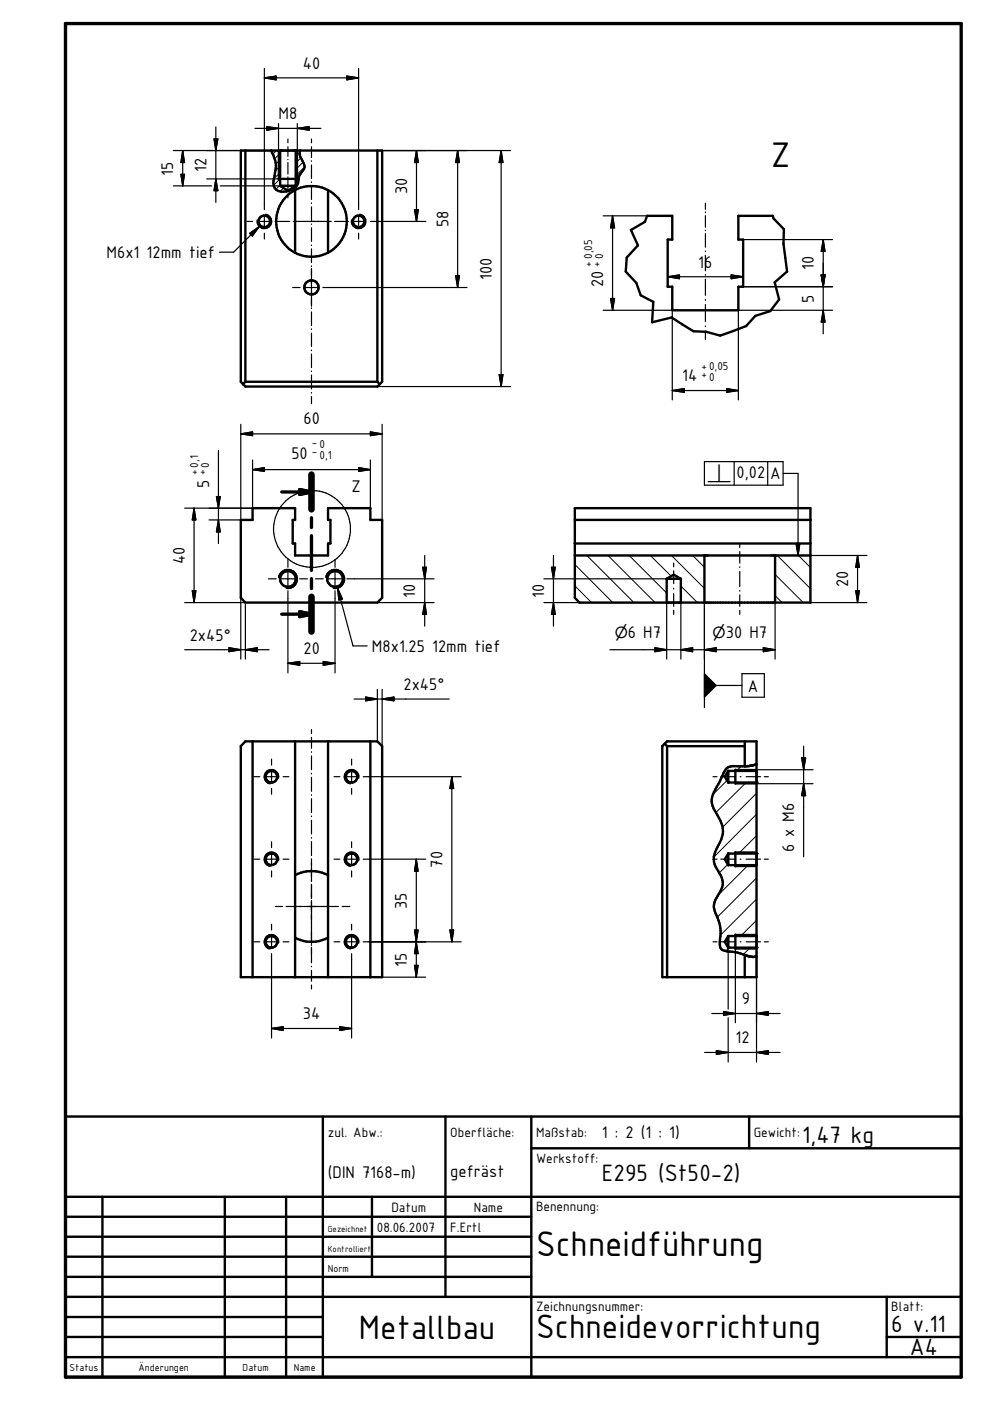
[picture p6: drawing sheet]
<svg xmlns="http://www.w3.org/2000/svg" width="210mm" height="297mm" viewBox="0 0 210 297" stroke-linecap="round" stroke-linejoin="round" font-family="sans-serif">
<g fill="none" stroke="#000" stroke-width=".51">
<path d="M51.1 31.9h29.9v49l-1 1.1h-28l-.9-1.1zM52 31.9v49M57.5 31.9a6.5 6.5 0 0 1 .7 5.4l-.1 .5a2.05 2.05 0 0 0 .3 2.3 2.05 2.05 0 0 0 2.3 .5 2.75 2.75 0 0 0 2.7-3.1l.1-.4 .8-1a1.14 1.14 0 0 0 .1-1.5 3.4 3.4 0 0 1-.8-2.7M59.1 37.9h3.9M59.4 31.9v7.5M59.4 39.4l1.6 1 1.7-1M59.4 39.4h3.3M62.7 31.9v7.5M80 31.9v49M62.6 40.3v13.3M69.6 40.3v13.3M133.8 48.8l2.9-1.8 .5-1.2h5.3v5h-.9v10h.9v5h14v-5h1.1v-10h-1.1v-5h7.3l.2 .6 2.2 2.2-.1 3.1 .8 5.9-2.6 2.3 .9 3.6-1.9 2.5-3.2 1-1.9 2.1-5.5 2.1-2.9-.8-2.8-.2-4.6-2.9-4.1 1 .2-4.3-2.7-1.4-.9-2.6-2.2-2.4 .2-3 2.4-2.6z"/>
<path d="M52 80.9l-.5 .5M52 80.9h28M80 80.9l.5 .5M53.6 107.7h9v2.5h-.5v5h.5v2.6h7v-2.6h.5v-5h-.5v-2.5h8.9v2.5h2.5v16.5l-1 1.1h-28l-.9-1.1v-16.5h2.5zM121.9 107.7h49.9v20.1h-48.9l-1-1.1zM121.9 110.2h49.9M121.9 115.2h49.9M121.9 117.8h49.9M149.4 117.8v10M164.3 117.8v10M141.4 122.7l1.4-.9 1.6 .9M141.4 122.7v5.1"/>
<path d="M141.4 122.7h3M144.4 122.7v5.1M52 157.2h28l1 1v49h-29.9v-49zM53.6 157.2v50M62.6 157.2v50M69.6 157.2v50M78.5 157.2v50M140.4 158.2l1-1h19v50h-20zM140.9 157.7l.5 .5M141.4 158.2v49M141.4 158.2h16.5M157.9 157.2v5.3"/>
<path d="M154.4 165.9h6M154.4 163.4l-.7 1.3 .7 1.2M154.4 163.4h6M154.4 163.4v2.5M155.9 163.2v3M160.4 162.1l-1.6 .3h-2.7a2.49 2.49 0 0 0-2.9 2.1l-.9 1.7a5 5 0 0 0-1.2 4.7l1 2a5.4 5.4 0 0 1 0 6.7 4.2 4.2 0 0 0 .2 5.1 3.8 3.8 0 0 1 .4 4.4l-.3 .4a4 4 0 0 0-.3 5.1 8.4 8.4 0 0 1 .5 5.1 1.54 1.54 0 0 0 1.6 2l2.2 .3 1.5 .5M62.6 185.5a7.6 7.6 0 0 1 7 0M62.6 198.8a7.2 7.2 0 0 0 7 0M154.4 181h6M154.4 198.5l-.7 1.2 .7 1.2M154.4 198.5h6M154.4 183.4h6"/>
<path d="M154.4 181l-.7 1.2 .7 1.2M154.4 181v2.4M154.4 198.5v2.4M155.9 180.7v3M155.9 198.2v3M154.4 200.9h6M157.9 202.5h.2a3.5 3.5 0 0 0 2.3 .3M157.9 202.5v4.7M13.9 236.7h189.9v55.3h-189.9zM68.5 236.7v55.3M94.4 236.7v38.3M112.6 236.7v55.3"/>
<path d="M158.8 236.7v6.8M13.9 258h98.7M13.9 253.7h189.9M21.7 253.7v38.3M47.7 253.7v38.3M60.7 253.7v38.3M78.9 253.7v17M112.6 243.5h91.2M13.9 262.2h98.7M13.9 266.4h98.7M13.9 270.7h98.7M13.9 275h189.9"/>
<path d="M13.9 279.2h54.6M188 275v12.7M13.9 283.5h54.6M13.9 287.7h189.9M188 283.5h15.8"/>
<circle cx="56" cy="46.9" r="1.23"/>
<circle cx="66" cy="46.9" r="7.5"/>
<circle cx="76" cy="47" r="1.23"/>
<circle cx="66" cy="60.9" r="1.5"/>
<circle cx="61" cy="122.7" r="1.67"/>
<circle cx="71" cy="122.8" r="1.67"/>
<circle cx="57.5" cy="164.7" r="1.22"/>
<circle cx="74.6" cy="164.7" r="1.23"/>
<circle cx="57.5" cy="182.2" r="1.24"/>
<circle cx="57.5" cy="199.7" r="1.23"/>
<circle cx="74.5" cy="199.7" r="1.24"/>
<circle cx="74.6" cy="182.2" r="1.23"/>
</g>
<g fill="none" stroke="#000" stroke-width=".35">
<path d="M59.1 31.9v6M63 31.9v6M56.3 45.5a1.49 1.49 0 0 1 1.2 1.7 1.49 1.49 0 0 1-1.7 1.2 1.49 1.49 0 0 1-1.2-1.7M76.3 45.5a1.5 1.5 0 0 1 1.2 1.7 1.5 1.5 0 0 1-1.8 1.2 1.5 1.5 0 0 1-1.2-1.7M59.1 122.4a1.99 1.99 0 0 1 2.3-1.6 1.99 1.99 0 0 1 1.6 2.3 1.99 1.99 0 0 1-2.3 1.6M69.1 122.4a1.99 1.99 0 0 1 2.3-1.6 1.99 1.99 0 0 1 1.6 2.3 1.99 1.99 0 0 1-2.3 1.6M59 165a1.5 1.5 0 0 0-1.2-1.8 1.5 1.5 0 0 0-1.7 1.2 1.5 1.5 0 0 0 1.2 1.8M76 165a1.51 1.51 0 0 0-1.2-1.8 1.51 1.51 0 0 0-1.7 1.2 1.51 1.51 0 0 0 1.2 1.8M155.9 163.2h4.5M155.9 166.2h4.5M59 199.9a1.5 1.5 0 0 0-1.2-1.7 1.5 1.5 0 0 0-1.7 1.2 1.5 1.5 0 0 0 1.2 1.8M59 182.5a1.5 1.5 0 0 0-1.2-1.8 1.5 1.5 0 0 0-1.7 1.3 1.5 1.5 0 0 0 1.2 1.7"/>
<path d="M76 199.9a1.51 1.51 0 0 0-1.2-1.7 1.51 1.51 0 0 0-1.7 1.2 1.51 1.51 0 0 0 1.2 1.8M76 182.5a1.51 1.51 0 0 0-1.2-1.8 1.51 1.51 0 0 0-1.7 1.2 1.51 1.51 0 0 0 1.2 1.8M155.9 198.2h4.5M155.9 183.7h4.5M155.9 180.7h4.5M155.9 201.2h4.5"/>
</g>
<g fill="#000">
<circle cx="59.4" cy="39.4" r=".25"/>
<circle cx="59.4" cy="31.9" r=".25"/>
<circle cx="62.7" cy="31.9" r=".25"/>
<circle cx="62.7" cy="39.4" r=".25"/>
<circle cx="164.3" cy="117.8" r=".25"/>
<circle cx="154.4" cy="165.9" r=".25"/>
<circle cx="160.4" cy="165.9" r=".25"/>
<circle cx="154.4" cy="181" r=".25"/>
<circle cx="160.4" cy="181" r=".25"/>
<circle cx="154.4" cy="200.9" r=".25"/>
<circle cx="160.4" cy="200.9" r=".25"/>
</g>
<path d="M13.9 5h189.9v287h-189.9zM59.7 104.3h6.3M63.5 103.8l2.5 .5-2.5 .5zM66 100.6v7.4M66 109.8v2M66 113.6v7.3M59.7 130.2h6.3M63.5 129.7l2.5 .5-2.5 .5zM66 122.7v2.1M66 126.5v7.4" fill="none" stroke="#000" stroke-width=".71"/>
<path d="M66 100.6v7.4M66 126.5v7.4" fill="none" stroke="#000" stroke-width="1.4"/>
<g fill="#000">
<path d="M56 16.5l2.5-.4v.8zM73.5 16.1l2.5 .4-2.5 .4zM38.4 37h.7l-.4 2.4zM38.7 31.9l.4 2.6h-.7zM45.4 29.5h.8l-.4 2.4zM56.6 26.8l2.5 .4-2.5 .4zM63 27.2l2.5-.4v.8zM88.3 31.9l.4 2.6h-.8zM97 31.9l.4 2.6h-.8zM106.3 31.9l.3 2.6h-.8zM45.8 37.9l.4 2.5h-.8zM52.9 49.5l2.1-1.5-1.5 2z"/>
<path d="M87.9 44.4h.8l-.4 2.5zM96.6 58.4h.8l-.4 2.6zM129.9 45.8l.4 2.5h-.8zM141.6 58.7l2.5-.4v.8zM155 58.3l2.6 .4-2.6 .4zM174.1 58.3h.8l-.4 2.5zM174.5 50.8l.4 2.5h-.8zM105.8 79.4h.8l-.3 2.6zM129.5 63.3h.8l-.4 2.5zM174.5 65.8l.4 2.5h-.8zM51.1 92l2.5-.4v.8zM53.6 99.6l2.4-.5v.8z"/>
<path d="M76 99.1l2.5 .5-2.5 .3zM78.5 91.6l2.5 .4-2.5 .4zM142.5 82.8l2.6-.4v.8zM154.1 82.4l2.4 .4-2.4 .4zM41.1 107.7l.4 2.5h-.7zM45.9 105.3h.8l-.4 2.4zM46.3 110.2l.4 2.6h-.8zM63.5 103.8l2.5 .5-2.5 .5zM168.8 115.2h.8l-.4 2.6zM40.8 125.3h.7l-.4 2.5zM48.6 137.3l2.5 .5-2.5 .4zM52 137.8l2.6-.5v.9z"/>
<path d="M63.5 129.7l2.5 .5-2.5 .5zM71.6 124.7l1 2.3-.8 .2zM89.6 120.3h.8l-.4 2.4zM90 127.8l.4 2.5h-.8zM116.9 120.3h.8l-.4 2.4zM117.3 127.8l.4 2.5h-.8zM138.9 137.3l2.5 .5-2.5 .4zM144.4 137.8l2.5-.5v.9zM149.4 137.8l2.4-.5v.9zM161.8 137.3l2.5 .5-2.5 .4zM181.4 125.3h.8l-.4 2.5zM181.8 117.8l.4 2.5h-.8z"/>
<path d="M61 140.6l2.5-.3v.8zM68.5 140.3l2.5 .3-2.5 .5zM77.5 147.8l2.5 .4-2.5 .4zM81 148.2l2.5-.4v.8zM149.4 142.8l2.4 2.5-2.4 2.5zM95.8 164.7l.4 2.5h-.8zM170 160.7h.8l-.4 2.5zM170.4 166.2l.4 2.5h-.8zM87.9 197.2h.7l-.3 2.5zM88.3 182.2l.3 2.5h-.7zM95.4 197.2h.8l-.4 2.5zM57.6 218.1l2.4-.4v.8z"/>
<path d="M72.1 217.7l2.4 .4-2.4 .4zM87.9 204.7h.7l-.3 2.5zM88.3 199.7l.3 2.5h-.7zM153.4 214.5l2.5 .4-2.5 .4zM160.4 214.9l2.5-.4v.8zM151.9 222.8l2.5 .3-2.5 .5zM160.4 223.1l2.5-.3v.8z"/>
</g>
<g fill="none" stroke="#000" stroke-width=".21">
<path d="M58.6 31.9l-.8 .8M59.4 39.2l-.9 .9M59.4 37.9l-1.3 1.3M59.4 36.6l-1.3 1.3M59.4 35.2l-1 1M59.4 33.9l-.9 .9M59.4 32.5l-1.2 1.2M60.1 39.9l-.7 .7M63.3 38l-.6 .6M63.6 32.3l-.9 .9M63.8 33.4l-1.1 1.2M64.3 34.4l-1.6 1.5"/>
<path d="M64.5 35.5l-1.8 1.8M61 40.4l-.3 .2M121.9 119.7l8 8.1M124.4 117.8l10 10M128.9 117.8l10 10M133.4 117.8l8 7.9M137.9 117.8l4.4 4.4M142.4 117.8l7 7M146.9 117.8l2.5 2.5M164.8 117.8l7 7M169.3 117.8l2.5 2.5M121.9 124.2l3.5 3.6"/>
<path d="M144.4 124.2l3.5 3.6M164.3 126.3l1.5 1.5M164.3 121.8l6 6M154.1 165.5l-2.8 2.9M157.1 162.5l-.9 .9M158.2 165.9l-6.4 6.4M160.4 177.2l-3.8 3.8M160.4 172.6l-8.9 9M160.4 168.2l-7.2 7.2M154.3 183.3l-1.8 1.8M158.6 183.4l-6.4 6.4M160.4 195.1l-3.3 3.4"/>
<path d="M160.4 190.6l-7.7 7.7M160.4 186.1l-8.3 8.4M154.6 200.9l-.7 .7M159.1 200.9l-1.5 1.5"/>
</g>
<g fill="none" stroke="#000" stroke-width=".25">
<path d="M56 16.5l2.5-.4v.8zM56 14.5v29.9M56 16.5h20M73.5 16.1l2.5 .4-2.5 .4zM76 14.5v29.9M36.7 31.9h22.7M36.7 39.4h8.2M38.4 37h.7l-.4 2.4zM38.7 31.9l.4 2.6h-.7zM38.7 31.9v7.5M43.8 37.9h15.3M45.4 29.5h.8l-.4 2.4z"/>
<path d="M45.8 37.9l.4 2.5h-.8zM45.8 26.9v16M46.7 39.4h12.7M54.1 27.2h13.9M56.6 26.8l2.5 .4-2.5 .4zM59.1 26.2v5.7M61 29.5v.8M61 31.1v2M61 33.8v.1M61 34.5v2.4M61 37.5v.1M61 38.2v2.1"/>
<path d="M63 27.2l2.5-.4v.8zM63 26.2v5.7M66 29.5v.8M66 31.1v2.3M66 34.1v.1M66 35v2.8M66 38.6v.1M66 39.4v2.9M80 31.9h28.2M88.3 31.9l.4 2.6h-.8zM88.3 31.9v15M97 31.9l.4 2.6h-.8z"/>
<path d="M97 31.9v29.1M106.3 31.9l.3 2.6h-.8zM106.3 31.9v50.1M52.3 46.9h1.3M52.9 49.5l2.1-1.5-1.5 2zM54.8 46.9h2.8M55 48l-5.5 5.5h-3M56 45.7v2.5M56 49.4v1.3M58.3 46.9h3.1M61 41.1v.9M62.2 46.9h8"/>
<path d="M66 43v.1M66 43.9v2.8M66 47.5v.1M66 48.3v2.9M66 51.9v.2M66 52.7v3M66 56.4v.1M66 56.9v8M71 46.9h2.9M74.6 46.9h2.7M76 45.7v2.5M76 49.4v1.3"/>
<path d="M78.5 46.9h11.8M87.9 44.4h.8l-.4 2.5zM96.6 58.4h.8l-.4 2.6zM127.9 45.8h9.3M129.9 45.8l.4 2.5h-.8zM129.9 45.8v20M141.6 58.7l2.5-.4v.8zM141.6 58.7h16M149.6 43.1v1.3M149.6 45v.1M149.6 45.7v2.5M149.6 48.8v.1"/>
<path d="M149.6 49.5v2.9M149.6 53.2v.1M149.6 54.1v3.3M149.6 58.2v.1M149.6 59.2v3.4M155 58.3l2.6 .4-2.6 .4zM157.6 50.8h18.9M174.1 58.3h.8l-.4 2.5zM174.5 50.8l.4 2.5h-.8zM174.5 50.8v20M62.1 61h1.5M64.4 61h3.2"/>
<path d="M66 65.3v.1M66 66.1v2.9M66 69.7v.1M66 70.6v2.8M66 74.2v.1M66 75.1v2.8M66 78.7v.1M66 79.5v3M68.5 61h30.5M105.8 79.4h.8l-.3 2.6zM127.9 65.8h14.6v19M129.5 63.3h.8l-.4 2.5z"/>
<path d="M149.6 63.5v.2M149.6 64.6v3.6M149.6 69.1v.2M149.6 70.1v1.9M156.5 60.8h20M174.5 65.8l.4 2.5h-.8zM176.5 65.8h-20v19M46.3 95.5v19.7M51.1 92l2.5-.4v.8zM51.1 92h29.9M51.1 90v20.2M53.6 99.6l2.4-.5v.8z"/>
<path d="M53.6 99.6h24.9M53.6 97.5v10.2h-14.4M66 83.2v.2M66 84.1v1.5M76 99.1l2.5 .5-2.5 .3zM78.5 91.6l2.5 .4-2.5 .4zM78.5 97.5v10.2M80 82h28.2M81 90v20.2M142.5 82.8l2.6-.4v.8zM142.5 82.8h14M149.4 97.9h16.6v5h-16.6z"/>
<path d="M154.1 82.4l2.4 .4-2.4 .4zM155.7 97.9v5M162.8 97.9v5M41.1 107.7l.4 2.5h-.7zM41.1 107.7v20.1M44.3 110.2h9.3M45.9 105.3h.8l-.4 2.4zM46.3 110.2l.4 2.6h-.8zM61 118.6v1.7M71 118.6v1.7M90 117.8v15M117.3 117.8v15"/>
<path d="M142.8 119.4v.8M156.8 115.2v.9M156.8 116.9v2.5M166 100.4h3.2v17.4M168.8 115.2h.8l-.4 2.6zM171.8 117.8h12M181.8 117.8l.4 2.5h-.8zM181.8 117.8v10M39.2 127.8h12.8v11.9M39.2 137.8h17.9M40.8 125.3h.7l-.4 2.5zM48.6 137.3l2.5 .5-2.5 .4z"/>
<path d="M51.1 126.7v13M52 137.8l2.6-.5v.9zM56.9 122.7h1.6M59.4 122.7h3.3M61 121.1v3.3M61 125.3v17.4M63.5 122.7h1.7M66.9 122.7h1.6M69.4 122.7h3.3M71 121.1v3.3M71 125.3v17.4M71.6 124.7l1 2.3-.8 .2z"/>
<path d="M71.6 124.7l.6 2.4M71.6 124.7l3.2 12.2h3.1M73.5 122.7h18.5M80 127.8h12M89.6 120.3h.8l-.4 2.4zM90 127.8l.4 2.5h-.8zM115.3 122.7h26.1M115.3 127.8h26.1v11.9M116.9 120.3h.8l-.4 2.4zM117.3 127.8l.4 2.5h-.8zM129.3 137.8h35M138.9 137.3l2.5 .5-2.5 .4z"/>
<path d="M142.8 121v2.7M142.8 124.7v.2M142.8 125.9v2.7M142.8 129.4v.9M144.4 137.8l2.5-.5v.9zM144.4 127.8v11.9M149.4 137.8l2.4-.5v.9zM149.4 127.8v22.2M156.8 120.2v.1M156.8 121.2v3.2M156.8 125.2v.1M156.8 126.1v2.5"/>
<path d="M156.8 129.4v.9M161.8 137.3l2.5 .5-2.5 .4zM164.3 127.8v11.9M171.8 127.8h12M181.4 125.3h.8l-.4 2.5zM61 140.6l2.5-.3v.8zM61 140.6h10M66 154.7v.8M66 156.3v2.4M66 159.4v.1M68.5 140.3l2.5 .3-2.5 .5zM75.1 148.2h20.1"/>
<path d="M77.5 147.8l2.5 .4-2.5 .4zM80 146.2v11M81 148.2l2.5-.4v.8zM81 146.2v12M149.4 142.8l2.4 2.5-2.4 2.5zM151.8 145.3h5.5M157.3 142.8h4.8v5h-4.8zM170.4 158.2v23.5M53.8 164.7h1.3M56.3 164.7h2.5M57.6 161v1.2M57.6 163.4v2.5"/>
<path d="M57.6 167.2v1.2M57.6 178.5v1.2M60 164.7h1.3M66 160.3v2.9M66 164v.1M66 164.8v3M66 168.5v.1M66 169.3v3M66 173v.1M66 173.9v2.9M66 177.6v.1M66 178.4v3"/>
<path d="M70.8 164.7h1.3M73.3 164.7h2.5M74.5 161v1.2M74.5 163.4v2.5M74.5 167.2v1.2M74.5 178.5v1.2M77 164.7h20.8M95.8 164.7l.4 2.5h-.8zM95.8 164.7v35M151.2 164.7h.8M152.8 164.7h3M156.9 164.7h.2"/>
<path d="M158.2 164.7h3M160.4 166.2h12M160.4 163.2h12M162.1 164.7h.8M170 160.7h.8l-.4 2.5zM170.4 166.2l.4 2.5h-.8zM53.8 182.2h1.3M53.8 199.7h1.3M56.3 182.2h2.5M56.3 199.7h2.5M57.6 180.9v2.5M57.6 184.7v1.2"/>
<path d="M57.6 196v1.2M57.6 198.4v2.5M58.4 192.2h1.5M60 182.2h1.3M60 199.7h1.3M60.7 192.2h3.7M64.5 192.2h7.3M66 182.1v4.8M66 187.5v3M66 190.9v9.3M70.8 182.2h1.3M70.8 199.7h1.3"/>
<path d="M72.6 192.2h1.6M73.3 182.2h2.5M73.3 199.7h2.5M74.5 180.9v2.5M74.5 184.7v1.2M74.5 196v1.2M74.5 198.4v2.5M77 182.2h13.3M77 199.7h20.8M87.9 197.2h.7l-.3 2.5zM87.9 197.2l.7 5h-.7l.7-5zM88.3 199.7l.3 2.5h-.7z"/>
<path d="M88.3 182.2l.3 2.5h-.7zM88.3 182.2v25M95.4 197.2h.8l-.4 2.5zM151.2 182.2h.8M151.2 199.7h.8M152.8 182.2h3M152.8 199.7h3M156.9 182.2h.2M156.9 199.7h.2M158.2 182.2h3M158.2 199.7h3M162.1 182.2h.8"/>
<path d="M162.1 199.7h.8M57.6 218.1l2.4-.4v.8zM57.6 202.2v17.9M57.6 218.1h16.9M66 200.3v.1M66 200.8v3.3M66 204.9v.1M66 205.7v2.3M66 208.8v.9M72.1 217.7l2.4 .4-2.4 .4zM74.5 202.2v17.9M78.5 207.2h11.8"/>
<path d="M87.9 204.7h.7l-.3 2.5zM150.9 214.9h14.5M153.4 214.5l2.5 .4-2.5 .4zM154.4 200.9v13.1M154.4 215.8v9.4M155.9 201.2v15.6M160.4 214.9l2.5-.4v.8zM160.4 200.9v24.3M149.4 223.1h16M151.9 222.8l2.5 .3-2.5 .5zM160.4 223.1l2.5-.3v.8z"/>
<circle cx="66.2" cy="112.2" r="8.2"/>
</g>
<g font-size="8.1">
<text x="163.4" y="35.5">Z</text>
<text x="113.7" y="266.2">Schneidführung</text>
</g>
<g font-size="7.7">
<text x="76.1" y="283.8">Metallbau</text>
<text x="113.7" y="283.7">Schneidevorrichtung</text>
</g>
<g font-size="5.4">
<text x="170.1" y="242.4">1,47 kg</text>
<text x="127.6" y="250.4">E295 (St50-2)</text>
<text x="189" y="282.5">6 v.11</text>
<text x="192.9" y="287.4">A4</text>
</g>
<g font-size="3.9">
<text x="64.2" y="14.6">40</text>
<text x="59.1" y="25.2">M8</text>
<text x="36.7" y="37.2" transform="rotate(-90 36.7 37.2)">15</text>
<text x="43.8" y="36.5" transform="rotate(-90 43.8 36.5)">12</text>
<text x="86.3" y="41.2" transform="rotate(-90 86.3 41.2)">30</text>
<text x="95.1" y="48.2" transform="rotate(-90 95.1 48.2)">58</text>
<text x="22.6" y="54.7">M6x1 12mm tief</text>
<text x="104.3" y="59.4" transform="rotate(-90 104.3 59.4)">100</text>
<text x="148" y="56.7">16</text>
<text x="172.6" y="57.3" transform="rotate(-90 172.6 57.3)">10</text>
<text x="127.9" y="60.9" transform="rotate(-90 127.9 60.9)">20</text>
<text x="172.6" y="64.2" transform="rotate(-90 172.6 64.2)">5</text>
<text x="144.6" y="80.8">14</text>
<text x="64.3" y="90">60</text>
<text x="61.8" y="97.2">50</text>
<text x="156.2" y="101.4">0,02</text>
<text x="163.3" y="101.6">A</text>
<text x="44.3" y="103.4" transform="rotate(-90 44.3 103.4)">5</text>
<text x="74.5" y="104.2">Z</text>
<text x="39.2" y="119.7" transform="rotate(-90 39.2 119.7)">40</text>
<text x="179.8" y="124.5" transform="rotate(-90 179.8 124.5)">20</text>
<text x="88.1" y="126.8" transform="rotate(-90 88.1 126.8)">10</text>
<text x="115.4" y="126.8" transform="rotate(-90 115.4 126.8)">10</text>
<text x="40.2" y="135.8">2x45°</text>
<text x="133.1" y="135.2">6 H7</text>
<text x="153.9" y="135.2">30 H7</text>
<text x="64.3" y="138.7">20</text>
<text x="78.9" y="138.2">M8x1.25 12mm tief</text>
<text x="85.6" y="146.2">2x45°</text>
<text x="158.6" y="146.6">A</text>
<text x="93.8" y="183.9" transform="rotate(-90 93.8 183.9)">70</text>
<text x="168.4" y="180.7" transform="rotate(-90 168.4 180.7)">6 x M6</text>
<text x="86.3" y="192.7" transform="rotate(-90 86.3 192.7)">35</text>
<text x="86.3" y="204.9" transform="rotate(-90 86.3 204.9)">15</text>
<text x="157.3" y="212.9">9</text>
<text x="64.2" y="216.1">34</text>
<text x="155.9" y="221.1">12</text>
<text x="127.6" y="241.3">1 : 2 (1 : 1)</text>
<text x="69.5" y="249.9">(DIN 7168-m)</text>
<text x="95.5" y="249.5">gefräst</text>
</g>
<g font-size="3.3">
<text x="149.9" y="102.2">⟂</text>
<text x="130.3" y="135.2">⌀</text>
<text x="151.1" y="135.2">⌀</text>
</g>
<g font-size="3.1">
<text x="69.5" y="241.1">zul. Abw.:</text>
<text x="95.5" y="241.1">Oberfläche:</text>
<text x="113.7" y="241.1">Maßstab:</text>
<text x="159.8" y="241.1">Gewicht:</text>
<text x="113.7" y="246.5">Werkstoff:</text>
<text x="83" y="257">Datum</text>
<text x="100.5" y="257">Name</text>
<text x="113.7" y="256.7">Benennung:</text>
<text x="79.9" y="261.2">08.06.2007</text>
<text x="95.5" y="261.2">F.Ertl</text>
<text x="113.7" y="278">Zeichnungsnummer:</text>
<text x="189" y="277.9">Blatt:</text>
</g>
<g font-size="2.6">
<text x="125.5" y="56.6" transform="rotate(-90 125.5 56.6)">+ 0,05</text>
<text x="127.3" y="56.6" transform="rotate(-90 127.3 56.6)">+ 0</text>
<text x="148.7" y="80.2">+0</text>
<text x="148.7" y="78.4">+0,05</text>
<text x="66.1" y="94.6">-0</text>
<text x="41.9" y="100.8" transform="rotate(-90 41.9 100.8)">+0,1</text>
<text x="43.6" y="100.8" transform="rotate(-90 43.6 100.8)">+</text>
<text x="44.3" y="99.1" transform="rotate(-90 44.3 99.1)">0</text>
<text x="66.1" y="96.5">-</text>
<text x="67.7" y="97.2">0,1</text>
</g>
<g font-size="2.3">
<text x="69.5" y="269.7">Norm</text>
<text x="14.7" y="290.6">Status</text>
<text x="29.4" y="290.6">Änderungen</text>
<text x="51.4" y="290.6">Datum</text>
<text x="62.3" y="290.6">Name</text>
</g>
<g font-size="2">
<text x="69.5" y="261.2">Gezeichnet</text>
<text x="69.5" y="265.5">Kontrolliert</text>
</g>
</svg>
